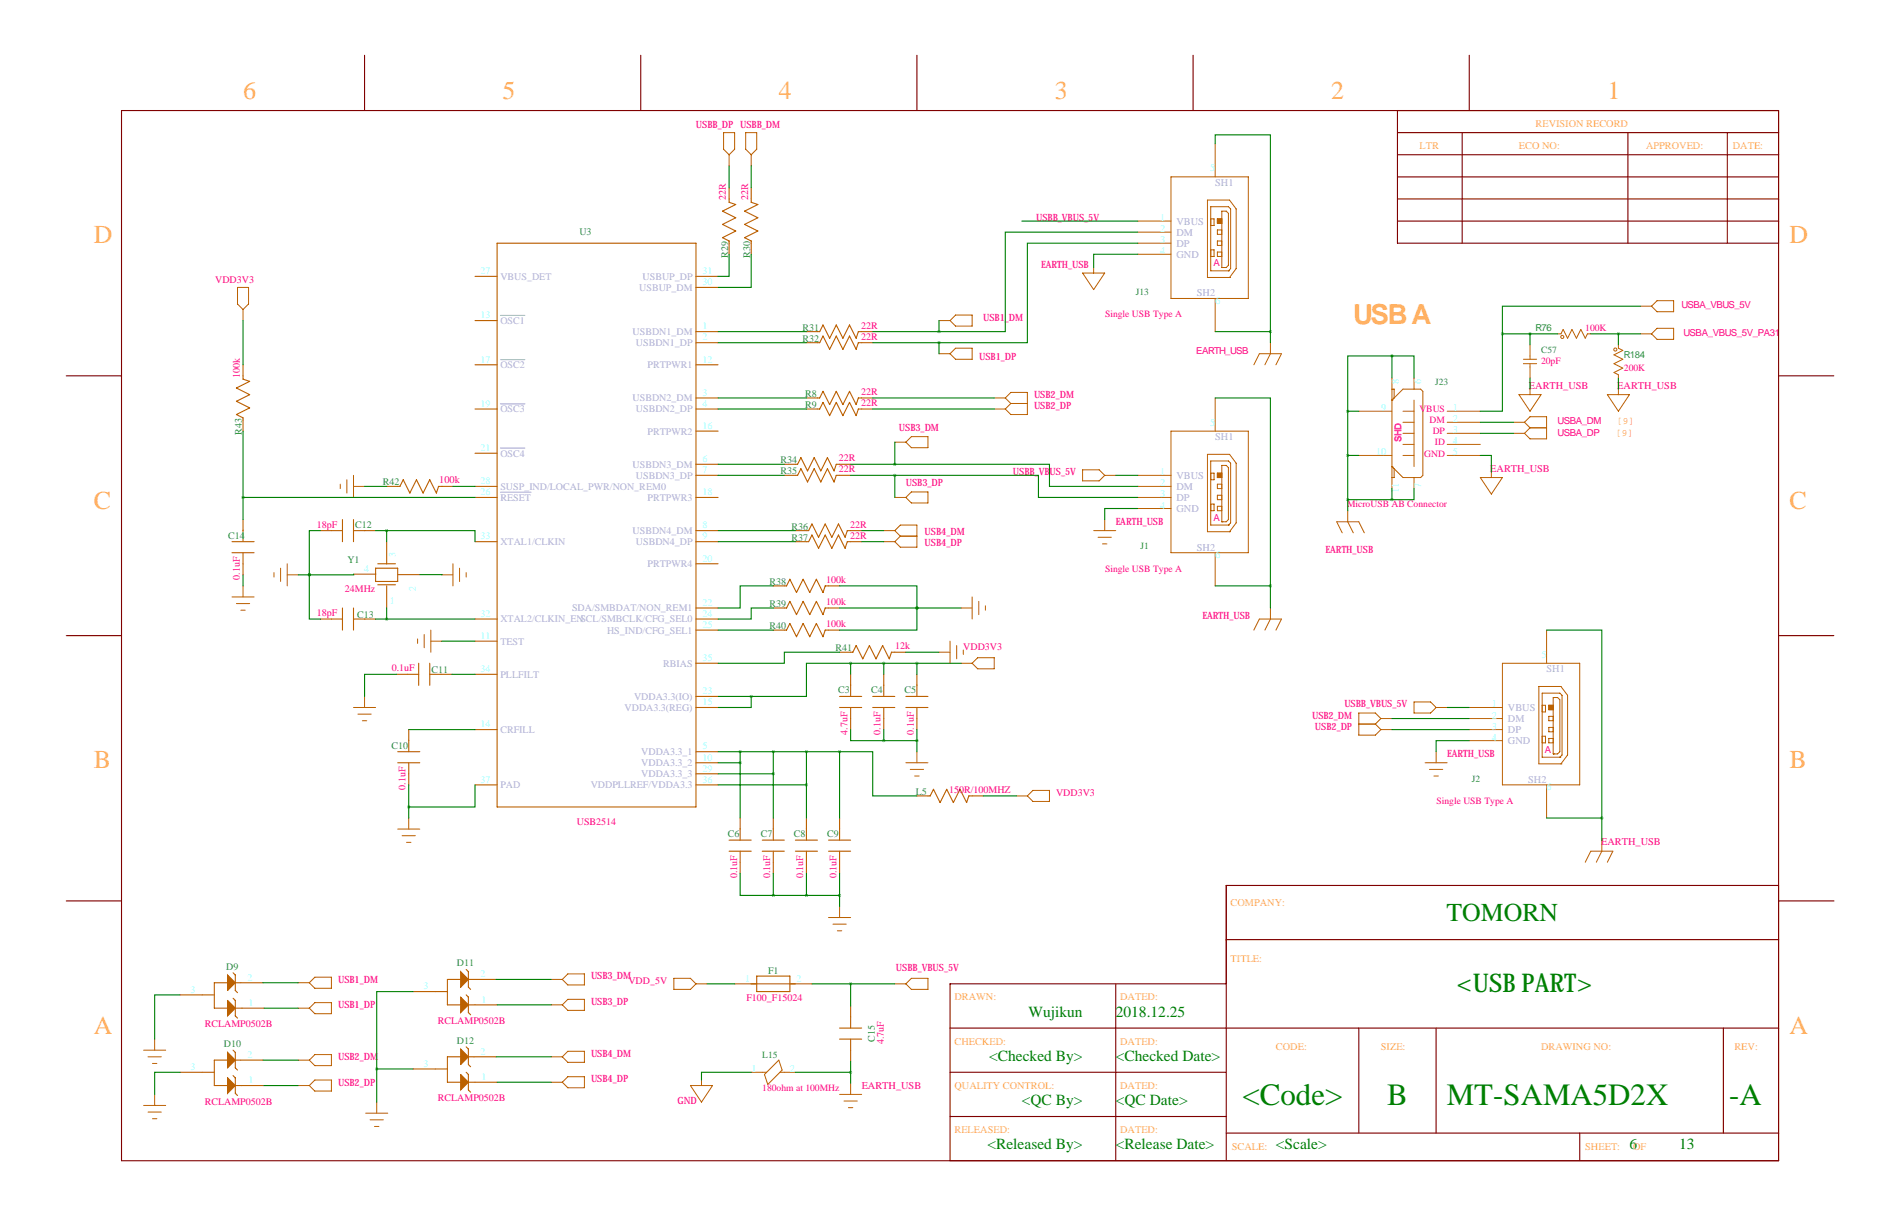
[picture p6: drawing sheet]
<svg xmlns="http://www.w3.org/2000/svg" width="432mm" height="279mm" viewBox="0 0 432 279" stroke-linecap="round" stroke-linejoin="round" font-family="sans-serif">
<g fill="none" stroke="#800000" stroke-width=".25">
<path d="M83.8 12.7v12.7M147.3 12.7v12.7M210.8 12.7v12.7M274.3 12.7v12.7M337.8 12.7v12.7M27.9 25.4h381v241.3h-381zM321.3 30.5h87.6M321.3 35.6h87.6M321.3 25.4v30.5h87.6M336.2 30.5v25.4M374.3 30.5v25.4M397.2 30.5v25.4"/>
<path d="M321.3 45.7h87.6M321.3 50.8h87.6M321.3 40.6h87.6M15.2 86.4h12.7M408.9 86.4h12.7M15.2 146h12.7M408.9 146h12.7M15.2 207h12.7M281.9 215.9h127M408.9 203.5h-127v63.2M409 207h12.7M218.4 236.2h190.5"/>
<path d="M256.5 226.1v40.6M281.9 226.1h-63.5v40.6M312.4 236.2v24.1M330.2 236.2v24.1M396.2 236.2v24.1M218.4 246.4h63.5M218.4 256.5h63.5M281.9 260.3h127M363.2 260.3v6.4"/>
</g>
<g fill="none" stroke="#bb6000" stroke-width=".25">
<path d="M114.3 55.9h45.7v129.5h-45.7zM167.6 43.2v3.3l1.6 .5-3.1 1.5 3.1 1.5-3.1 1.6 3.1 1.5-3.1 1.5 1.5 .8v3M172.7 43.2v3.3l1.5 .5-3 1.5 3 1.5-3 1.6 3 1.5-3 1.5 1.5 .8v3M109.2 63.5h5.1M109.2 73.7h5.1M160 76.2h5.1M160 78.7h5.1M160 63.5h5.1M160 66h5.1M185.4 76.2h3.1l.7-1.5 1.6 3 1.5-3 1.5 3 1.5-3 1.5 3 .6-1.5h3.3M185.4 78.7h3.1l.7-1.5 1.6 3.1 1.5-3.1 1.5 3.1 1.5-3.1 1.5 3.1 .6-1.6h3.3M55.9 83.8v3.3l1.5 .5-3 1.6 3 1.5-3 1.5 3 1.5-3 1.5 1.5 .8v3.1"/>
<path d="M109.2 83.8h5.1M109.2 94h5.1M160 83.8h5.1M160 94h5.1M160 91.4h5.1M160 99.1h5.1M185.4 91.4h3.1l.7-1.5 1.6 3.1 1.5-3.1 1.5 3.1 1.5-3.1 1.5 3.1 .6-1.6h3.3M185.4 94h3.1l.7-1.5 1.6 3 1.5-3 1.5 3 1.5-3 1.5 3 .6-1.5h3.3M55.9 119.4v5.1M78.7 119.4v5.1M81.3 119.4v5.1M88.9 111.8h3l.8-1.6 1.5 3.1 1.6-3.1 1.5 3.1 1.5-3.1 1.5 3.1 .5-1.5h3.3"/>
<path d="M109.2 111.8h5.1M109.2 104.1h5.1M109.2 114.3h5.1M160 106.7h5.1M160 109.2h5.1M160 114.3h5.1M180.3 106.7h3.1l.7-1.5 1.6 3 1.5-3 1.5 3 1.5-3 1.6 3 .5-1.5h3.3M180.3 109.2h3.1l.7-1.5 1.6 3 1.5-3 1.5 3 1.5-3 1.6 3 .5-1.5h3.3M53.3 124.5h5.1M53.3 127h5.1M55.9 127v5.1M73.7 121.9h5"/>
<path d="M78.7 139.7v5.1M81.3 121.9h5.1M81.3 139.7v5.1M81.3 131.9h5.1M86.4 130.6h5v3h-5zM86.9 129.5h4M86.9 134.4h4M88.9 124.5v5.1M88.9 134.6v5.1M91.5 132h5.1M109.2 124.5h5.1M160 121.9h5.1"/>
<path d="M160 124.5h5.1M160 139.7h5.1M160 129.5h5.1M177.8 134.6h3l.8-1.5 1.5 3 1.6-3 1.5 3 1.5-3 1.5 3 .5-1.5h3.3M177.8 139.7h3l.8-1.5 1.5 3 1.6-3 1.5 3 1.5-3 1.5 3 .5-1.5h3.3M182.9 121.9h3l.8-1.5 1.5 3 1.5-3 1.6 3 1.5-3 1.5 3 .5-1.5h3.3M182.9 124.5h3l.8-1.6 1.5 3.1 1.5-3.1 1.6 3.1 1.5-3.1 1.5 3.1 .5-1.5h3.3M73.7 142.2h5M81.3 142.2h5.1M91.2 154.9h5.1M96.3 152.4v5.1M98.8 154.9h5.1"/>
<path d="M98.8 152.4v5.1M109.2 154.9h5.1M109.2 142.2h5.1M109.2 147.3h5.1M160 144.8h5.1M160 142.2h5.1M160 152.4h5.1M177.8 144.8h3l.8-1.5 1.5 3 1.6-3 1.5 3 1.5-3 1.5 3 .5-1.5h3.3M193 149.9h3.1l.7-1.6 1.6 3.1 1.5-3.1 1.5 3.1 1.5-3.1 1.6 3.1 .5-1.5h3.3M195.6 154.9v5.1M203.2 154.9v5.1M210.8 154.9v5.1"/>
<path d="M91.4 175.3h5.1M91.4 172.7h5.1M94 167.6v5.1M94 175.3v5M109.2 167.6h5.1M160 162.6h5.1M160 160h5.1M160 175.3h5.1M160 172.7h5.1M160 177.8h5.1M193 162.6h5.1M193 160h5.1"/>
<path d="M195.6 162.6v5M200.7 162.6h5M200.7 160h5M203.2 162.6v5M208.3 162.6h5.1M208.3 160h5.1M210.8 162.6v5M109.2 180.3h5.1M160 180.3h5.1M167.6 195.6h5.1M167.6 193h5.1M170.2 188v5"/>
<path d="M170.2 195.6v5.1M175.3 195.6h5M175.3 193h5M177.8 188v5M177.8 195.6v5.1M182.9 195.6h5.1M182.9 193h5.1M185.4 188v5M185.4 195.6v5.1M190.5 195.6h5.1M190.5 193h5.1M193 188v5"/>
<path d="M193 195.6v5.1M210.8 182.9h3.1l.7-1.5 1.6 3 1.5-3 1.5 3 1.5-3 1.5 3 .6-1.5h3.3M41.4 228.6h7.9M53.6 223.5l.5 .5v3.6l.5 .5M53.6 229.4l.5 .5v3.5l.5 .5M60.5 225.8h-11.2v5.8h11.4M95 227.8h7.9M107.2 222.8l.5 .5v3.5l.5 .5M107.2 228.6l.5 .5v3.6l.5 .5M114 225h-11.1v5.9h11.4M168.9 226.1h17.8M174 224.3h7.6v3.5h-7.6z"/>
<path d="M193 238.8h5.1M193 236.2h5.1M195.6 231.1v5.1M195.6 238.8v5M41.4 246.4h7.9M53.6 241.3l.5 .5v3.6l.5 .5M53.6 247.1l.5 .5v3.6l.5 .5M60.5 243.6h-11.2v5.8h11.4M95 245.6h7.9M107.2 240.5l.5 .5v3.6l.5 .5M107.2 246.4l.5 .5v3.5l.5 .6M114 242.8h-11.1v5.9h11.4"/>
</g>
<g fill="#bb6000" stroke="#bb6000" stroke-width=".25">
<path d="M52.3 229.9l1.8 1.7-1.8 1.8z"/>
<path d="M52.3 224l1.8 1.8-1.8 1.8z"/>
<path d="M52.3 247.6l1.8 1.8-1.8 1.8z"/>
<path d="M52.3 241.8l1.8 1.8-1.8 1.8z"/>
<path d="M105.9 229.1l1.8 1.8-1.8 1.8z"/>
<path d="M105.9 223.3l1.8 1.7-1.8 1.8z"/>
<path d="M105.9 246.9l1.8 1.8-1.8 1.7z"/>
<path d="M105.9 241l1.8 1.8-1.8 1.8z"/>
</g>
<path d="M115.1 72.5h5.6M115.1 82.6h5.6M115.1 92.8h5.6M115.1 103h5.6M115.1 113.1h7" fill="none" stroke="#aaaad4" stroke-width=".25"/>
<g fill="none" stroke="#bb6000" stroke-width=".23">
<path d="M166.4 30.5h2.5v3.8l-1.3 1.3-1.2-1.3zM167.6 35.6v2.5M171.4 30.5h2.6v3.8l-1.3 1.3-1.3-1.3zM172.7 35.6v2.5M279.4 33v7.6M261.6 50.8h7.6M261.6 53.3h7.6M261.6 55.9h7.6M261.6 58.4h7.6M269.2 40.6h17.8v28h-17.8zM277.6 46h5.1l1.5 2v13.7l-1.5 2.1h-5.1zM278.4 50.3h.7v1.5h-.7"/>
<path d="M278.4 57.4h.7v1.5h-.7M278.4 47.5h4l.6 .5v13.7l-.6 .5h-4zM280.9 48.5h1l.5 .5v12l-.5 .5h-1zM280.9 55.4h-1v1h1M280.9 50.3h-1v1h1M280.9 52.8h-1v1h1M280.9 57.9h-1v1h1M54.6 66h2.5v3.8l-1.2 1.3-1.3-1.3zM55.9 71.1v2.6M215.9 73.7h2.5M219.7 72.4h3.8v2.5h-3.8l-1.3-1.2zM248.9 62.7h5.1l-2.5 3.8z"/>
<path d="M251.5 61.5v1.2M279.4 68.6v7.6M280.9 61.5h.1M282.4 62.2h.1M282.7 63.8h.1M292.1 78.7v2.6l-1.3 2.5M351.8 79.2v3.3M358.1 76.7h.8l.5-1 1 2 1-2 1.1 2 1-2 1 2 .5-1h.8M372.1 79.2v.8l1 .5-2 1 2 1-2 1.1 2 1-2 1 1 .5v.8M377.2 76.7h2.5M377.2 70.4h2.5M381 69.1h3.8v2.5h-3.8l-1.3-1.2z"/>
<path d="M381 75.4h3.8v2.6h-3.8l-1.3-1.3zM215.9 81.3h2.5M219.7 80h3.8v2.5h-3.8l-1.3-1.2zM228.6 91.4h2.5M228.6 94h2.5M231.1 91.4l1.3-1.2h3.8v5h-3.8l-1.3-1.2M231.1 91.4l1.3 1.3M232.4 92.7h3.8M232.4 92.7l-1.3 1.3M269.2 99.1h17.8v27.9h-17.8zM279.4 91.4v7.7M288.3 83.8l1.3-2.5h5l-1.2 2.5"/>
<path d="M312.4 94.5h7.6M320 91.9h.1M320 91.9l2.6-2.5h4l.6 .5v19.3l-.6 .5h-4l-2.6-2.5M320 89.4h.5v2M320 86.9v25.4M322.6 94.5h2.5M322.6 97h2.5M322.6 99.6h2.5M325.1 86.9v2.5M325.1 91.9v15.3M332.7 94.5h7.7M332.7 97h7.7"/>
<path d="M332.7 99.6h7.7M348 97h2.5M348 99.6h2.5M349.2 90.7h5.1l-2.5 3.8zM350.3 82.5h3M350.3 83.6h3M350.5 97l1.3-1.2h3.8v5h-3.8l-1.3-1.2M350.5 97l1.3 1.3M351.8 83.6v3.3M351.8 89.4v1.3M351.8 98.3l-1.3 1.3M351.8 98.3h3.8"/>
<path d="M369.6 90.7h5l-2.5 3.8zM372.1 89.4v1.3M78.2 111.3v1M79.8 110.2v3.1M81.3 111.8h2.5M81.3 109.2v5.1M205.7 114.3h2.6M205.7 101.6h2.6M209.5 100.3h3.9v2.6h-3.9l-1.2-1.3zM209.5 113h3.9v2.6h-3.9l-1.2-1.3zM248.9 107.9h3.8l1.3 1.3-1.3 1.3h-3.8zM254 109.2h2.5"/>
<path d="M254 119.4v2.5M261.6 109.2h7.6M261.6 111.8h7.6M261.6 114.3h7.6M261.6 116.8h7.6M277.6 104.4h5.1l1.5 2v13.7l-1.5 2.1h-5.1zM278.4 108.7h.7v1.5h-.7M278.4 115.8h.7v1.5h-.7M278.4 105.9h4l.6 .5v13.7l-.6 .6h-4zM280.9 119.9h.1M280.9 106.9h1l.5 .5v12l-.5 .5h-1zM280.9 108.7h-1v1h1"/>
<path d="M280.9 111.3h-1v1h1M280.9 113.8h-1v1h1M280.9 116.3h-1v1h1M309.9 117.3v2.6l1.2 2.5M312.4 104.6h7.6M320 107.2h.1M320.5 107.7v2h-.5M322.6 102.1h2.5M322.6 104.6h2.5M325.1 109.7v2.6M332.7 102.1h7.7M332.7 104.6h7.7"/>
<path d="M340.4 109.7h5l-2.5 3.8zM342.9 108.5v1.2M53.3 137.2h5.1M54.4 138.7h3M55.9 134.6v2.6M63 131.6v1M64.5 130.6v3M66 132.1h2.6M66 129.5v5.1M101.6 132.1h2.5M104.1 129.5v5.1M105.7 130.6v3"/>
<path d="M107.2 131.6v1M203.2 121.9h2.5M203.2 124.5h2.5M205.7 121.9l1.3-1.2h3.8v5h-3.8l-1.3-1.2M205.7 121.9l1.3 1.3M207 123.2h3.8M207 123.2l-1.3 1.3M221 139.7h2.5M223.5 137.2v5M225 138.2v3M226.6 139.2v1M251.5 121.9h5"/>
<path d="M252.5 123.4h3M253.5 125h1M279.4 127v7.6M282.4 120.7h.1M282.7 122.2h.1M292.1 139.7v2.5l-1.3 2.6M308.6 122.4l-1.3-2.5h5.1l1.3 2.5M55.4 140.2h1M96 146.8v1M97.5 145.8v3M99.1 147.3h2.5M99.1 144.8v5.1"/>
<path d="M215.9 149.9h2.5M218.4 147.3v5.1M220 148.3v3.1M221 152.4h2.5M221.5 149.4v1M223.5 152.4l1.3-1.3h3.8v2.6h-3.8zM288.3 144.8l1.3-2.6h5l-1.2 2.6M345.4 152.4h17.8v27.9h-17.8zM353.8 157.7h5.1l1.5 2.1v13.7l-1.5 2h-5.1zM354.6 159.3h4l.6 .5v13.7l-.6 .5h-4zM355.6 144.8v7.6M81.3 162.6h5.1"/>
<path d="M82.3 164.1h3M83.3 165.6h1M83.8 160v2.6M208.3 175.3h5.1M209.3 176.8h3M210.3 178.3h1M210.8 172.7v2.6M312.4 166.4h3.8M316.2 166.4l1.3 1.2M317.5 165.1h2.5M317.5 167.6h2.5M317.5 165.1l-1.3-1.3h-3.8v5.1h3.8l1.3-1.3"/>
<path d="M317.5 165.1l-1.3 1.3M325.1 161.3h3.8l1.3 1.3-1.3 1.2h-3.8zM327.7 175.3h5M328.7 176.8h3M329.7 178.3h1M330.2 162.6h2.5M330.2 172.7v2.6M337.8 162.6h7.6M337.8 165.1h7.6M337.8 167.6h7.6M337.8 170.2h7.6M354.6 162.1h.7v1.5h-.7"/>
<path d="M354.6 169.2h.7v1.5h-.7M357.1 173.2h.1M357.1 160.3h1l.5 .5v11.9l-.5 .5h-1zM357.1 167.1h-1v1h1M357.1 162.1h-1v1h1M357.1 164.6h-1v1h1M357.1 169.7h-1v1h1M358.6 174h.1M358.9 175.5h.1M91.4 190.5h5.1M92.5 192h3M93.5 193.5h1"/>
<path d="M94 188v2.5M233.7 182.9h2.5M236.2 182.9l1.3-1.3h3.8v2.5h-3.8zM355.6 180.3v7.7M364.5 198.1l1.3-2.5h5l-1.2 2.5M368.3 193v2.6l-1.3 2.5M190.5 210.8h5.1M191.5 212.3h3.1M192.5 213.9h1M193 208.3v2.5M35.6 238.8v2.5M68.6 225.8h2.5"/>
<path d="M68.6 231.6h2.5M72.4 224.5h3.8v2.6h-3.8l-1.3-1.3zM72.4 230.4h3.8v2.5h-3.8l-1.3-1.3zM126.7 225h2.6M126.7 230.9h2.6M130.6 223.8h3.8v2.5h-3.8l-1.3-1.3zM130.6 229.6h3.8v2.6h-3.8l-1.3-1.3zM154.9 224.8h3.8l1.3 1.3-1.3 1.2h-3.8zM160 226.1h2.6M205.7 226.1h2.6M209.5 224.8h3.9v2.5h-3.9l-1.2-1.2zM33 241.3h5.1"/>
<path d="M33 254h5.1M34 242.8h3.1M34 255.5h3.1M35.1 244.3h1M35.1 257h1M35.6 251.5v2.5M68.6 243.6h2.5M68.6 249.4h2.5M72.4 242.3h3.8v2.6h-3.8l-1.3-1.3zM72.4 248.2h3.8v2.5h-3.8l-1.3-1.3zM84.1 255.8h5.1M85.1 257.3h3"/>
<path d="M86.1 258.8h1M86.6 253.2v2.6M126.7 242.8h2.6M126.7 248.7h2.6M130.6 241.6h3.8v2.5h-3.8l-1.3-1.3zM130.6 247.4h3.8v2.5h-3.8l-1.3-1.2zM158.7 249.4h5.1l-2.5 3.8zM161.3 248.2v1.2M172.7 246.4h3.6M175.8 246.9l3.3-3.3 .7 2.3-3.3 3.3zM179.3 246.4h3.6M193 251.5h5.1"/>
<path d="M194.1 253h3M195.1 254.5h1M195.6 248.9v2.6"/>
<circle cx="359.2" cy="77.4" r=".36"/>
<circle cx="371.4" cy="80.3" r=".36"/>
</g>
<g fill="#bb6000" stroke="#bb6000" stroke-width=".23">
<path d="M279.9 50.3h1v1h-1z"/>
<path d="M279.9 108.7h1v1h-1z"/>
<path d="M356.1 162.1h1v1h-1z"/>
</g>
<g fill="none" stroke="#008000" stroke-width=".25">
<path d="M167.6 38.1v5.1M172.7 38.1v5.1M279.4 33v-2h12.7v45.2M167.6 58.4v5.1h-2.5M172.7 58.4v7.6h-7.6M234.9 50.8h26.7M261.6 58.4h-10.1v3.1M261.6 53.3h-30.5v22.9h-15.2M261.6 55.9h-25.4v22.8h-20.3M55.9 73.7v10.1M165.1 76.2h20.3M165.1 78.7h20.3"/>
<path d="M200.7 76.2h15.2M200.7 78.7h15.2M215.9 73.7v2.5M215.9 78.7v2.6M279.4 76.2h12.7M292.1 76.2v2.5M345.4 76.7v17.8h-5M345.4 76.7h12.7M351.8 76.7v2.5M365.8 76.7h11.4M372.1 76.7v2.5M377.2 70.4h-31.8v6.3"/>
<path d="M55.9 99.1v20.3M165.1 91.4h20.3M165.1 94h20.3M200.7 91.4h27.9M200.7 94h27.9M279.4 91.4h12.7v43.2M309.9 94.5v22.8M309.9 94.5h2.5M320 81.8h5.1v5.1M320 81.8h-10.1v12.7M320 81.8v5.1M340.4 97h7.6"/>
<path d="M340.4 99.6h7.6M351.8 86.9v2.5M372.1 86.9v2.5M55.9 114.3h53.3M83.8 111.8h5.1M104.1 111.8h5.1M165.1 109.2h15.2M165.1 106.7h15.2M195.6 109.2h10.1M195.6 106.7h10.1M205.7 106.7h35.6v5.1h20.3M205.7 109.2h33.1v5.1h22.8"/>
<path d="M205.7 101.6v5.1M205.7 109.2v5.1M256.5 109.2h5.1M261.6 116.8h-7.6v2.6M309.9 104.6h2.5M309.9 114.8h10.1M320 112.3v2.5M325.1 112.3v2.5h-5.1M340.4 104.6h2.5v3.9M55.9 132.1v2.5M68.6 132.1h2.5M71.1 132.1v10.1h2.6"/>
<path d="M71.1 132.1h.1M73.7 121.9h-2.6v10.2M81.3 131.9v.2h-10.2M86.4 121.9h2.5M88.9 121.9h20.3v2.6M88.9 121.9v2.6M88.9 139.7v2.5M96.6 132l5 .1M165.1 121.9h17.8M165.1 124.5h17.8M177.8 134.6h-7.6v5.1h-5.1M177.8 139.7h-5.1v2.5h-7.6"/>
<path d="M193 134.6h17.8v5.1M193 139.7h28M198.1 121.9h5.1M198.1 124.5h5.1M210.8 139.7v5.1h-17.8M210.8 139.7h.1M279.4 134.6h12.7M292.1 134.6v5.1M86.4 142.2h22.8M91.2 154.9h-7.4v5.1M101.6 147.3h7.6M103.9 154.9h5.3"/>
<path d="M165.1 144.8h12.7M193 149.9h-12.7v2.5h-15.2M195.6 152.4h-10.2v7.6h-12.7M195.6 152.4v2.5M195.6 152.4h25.4M203.2 152.4v2.5M208.3 149.9h7.6M210.8 152.4v2.5M355.6 144.8h12.7v43.2M94 167.6h15.2M165.1 160h7.6M165.1 172.7h27.9"/>
<path d="M165.1 175.3h5.1M165.1 177.8h12.7M170.2 172.7v15.3M172.7 160v2.6h-7.6M177.8 172.7v15.3M185.4 172.7v15.3M193 172.7h7.7v10.2h10.1M193 172.7v15.3M195.6 167.6v2.6h7.6M203.2 167.6v2.6M203.2 170.2h7.6M210.8 167.6v5.1"/>
<path d="M320 167.6h17.8M320 165.1h17.8M332.7 162.6h5.1M337.8 170.2h-7.6v2.5M94 180.3v7.7M109.2 180.3v5.1h-15.2M165.1 180.3h20.3M226.1 182.9h7.6M355.6 188h12.7M368.3 188v5M170.2 200.7v5h7.6M177.8 205.7h15.2"/>
<path d="M177.8 200.7v5M185.4 200.7v5M193 200.7v7.6M41.4 228.6h-5.8v10.2M60.5 225.8h8.1M60.7 231.6h7.9M95 227.8h-8.4v17.8M114 225h12.7M114.3 230.9h12.4M162.6 226.1h6.3M186.7 226.1h19M195.6 226.1v5"/>
<path d="M41.4 246.4h-5.8v5.1M60.5 243.6h8.1M60.7 249.4h7.9M86.6 245.6h8.4M86.6 245.6v7.6M114 242.8h12.7M114.3 248.7h12.4M172.7 246.4h-11.4v1.8M182.9 246.4h12.7M195.6 243.8v5.1"/>
</g>
<path d="M193 172.7a.05 .05 0 0 0 .1 0 .05 .05 0 0 0-.1 0zM193 205.7a.05 .05 0 0 0 .1 0 .05 .05 0 0 0-.1 0zM320 114.8a.05 .05 0 0 0 .1 0 .05 .05 0 0 0-.1 0zM320 81.8a.05 .05 0 0 0 .1 0 .05 .05 0 0 0-.1 0zM345.4 76.7a.05 .05 0 0 0 .1 0 .05 .05 0 0 0-.1 0zM205.7 109.2a.05 .05 0 0 0 .1 0 .05 .05 0 0 0-.1 0zM205.7 106.7a.05 .05 0 0 0 .1 0 .05 .05 0 0 0-.1 0z" fill="#008000" stroke="#008000" stroke-width=".63"/>
<g font-size="7.1" fill="#008000">
<text x="285.7" y="253.9">&lt;Code&gt;</text>
<text x="318.9" y="253.9">B</text>
<text x="332.7" y="253.9">MT-SAMA5D2X</text>
<text x="397.6" y="253.9">-A</text>
</g>
<text font-size="6.3" fill="#ffad5b" x="311.1" y="74.4">USB A</text>
<g font-size="5.9" fill="#ffad5b">
<text x="55.9" y="22.9">6</text>
<text x="115.6" y="22.9">5</text>
<text x="179.1" y="22.9">4</text>
<text x="242.6" y="22.9">3</text>
<text x="306.1" y="22.9">2</text>
<text x="369.6" y="22.9">1</text>
<text x="21.6" y="55.9">D</text>
<text x="411.5" y="55.9">D</text>
<text x="21.6" y="116.8">C</text>
<text x="411.5" y="116.8">C</text>
<text x="21.6" y="176.5">B</text>
<text x="411.5" y="176.5">B</text>
<text x="21.6" y="237.5">A</text>
<text x="411.5" y="237.5">A</text>
</g>
<g font-size="5.9" fill="#008000">
<text x="332.6" y="211.6">TOMORN</text>
<text x="334.9" y="228">&lt;USB PART&gt;</text>
</g>
<g font-size="3.6" fill="#008000">
<text x="236.5" y="233.6">Wujikun</text>
<text x="256.5" y="233.6">2018.12.25</text>
<text x="227.4" y="243.8">&lt;Checked By&gt;</text>
<text x="256.5" y="243.8">&lt;Checked Date&gt;</text>
<text x="234.9" y="253.9">&lt;QC By&gt;</text>
<text x="256.5" y="253.9">&lt;QC Date&gt;</text>
<text x="227" y="264.1">&lt;Released By&gt;</text>
<text x="256.5" y="264.1">&lt;Release Date&gt;</text>
<text x="293.4" y="264.1">&lt;Scale&gt;</text>
<text x="374.6" y="264.1">6</text>
<text x="386.1" y="264.1">13</text>
</g>
<g font-size="2.4" fill="#ffad5b">
<text x="353.1" y="29.2">REVISION RECORD</text>
<text x="326.4" y="34.3">LTR</text>
<text x="349.2" y="34.3">ECO NO:</text>
<text x="378.5" y="34.3">APPROVED:</text>
<text x="398.4" y="34.3">DATE:</text>
<text x="283" y="208.3">COMPANY:</text>
<text x="283" y="221">TITLE:</text>
<text x="219.5" y="229.9">DRAWN:</text>
<text x="257.6" y="229.9">DATED:</text>
<text x="219.5" y="240">CHECKED:</text>
<text x="257.6" y="240">DATED:</text>
<text x="293.4" y="241.3">CODE:</text>
<text x="317.5" y="241.3">SIZE:</text>
<text x="354.3" y="241.3">DRAWING NO:</text>
<text x="398.8" y="241.3">REV:</text>
<text x="219.5" y="250.2">QUALITY CONTROL:</text>
<text x="257.6" y="250.2">DATED:</text>
<text x="219.5" y="260.3">RELEASED:</text>
<text x="257.6" y="260.3">DATED:</text>
<text x="283.2" y="264.2">SCALE:</text>
<text x="364.5" y="264.2">SHEET:</text>
<text x="375.5" y="264.2">OF</text>
</g>
<g font-size="2.4" fill="#9bffff">
<text x="278.2" y="39.4">5</text>
<text x="266.8" y="50.8">1</text>
<text x="266.8" y="53.3">2</text>
<text x="266.8" y="55.9">3</text>
<text x="266.8" y="58.4">4</text>
<text x="279.4" y="69.8">6</text>
<text x="321.7" y="88.1" transform="rotate(-90 321.7 88.1)">8</text>
<text x="326.7" y="88.1" transform="rotate(-90 326.7 88.1)">6</text>
<text x="317.6" y="94.5">9</text>
<text x="334" y="94.5">1</text>
<text x="278.2" y="97.8">5</text>
<text x="334" y="97">2</text>
<text x="334" y="99.6">3</text>
<text x="316.4" y="104.6">10</text>
<text x="334" y="102.1">4</text>
<text x="334" y="104.6">5</text>
<text x="266.8" y="109.2">1</text>
<text x="266.8" y="111.8">2</text>
<text x="321.7" y="113.4" transform="rotate(-90 321.7 113.4)">11</text>
<text x="326.7" y="112.2" transform="rotate(-90 326.7 112.2)">7</text>
<text x="266.8" y="114.3">3</text>
<text x="266.8" y="116.8">4</text>
<text x="279.4" y="128.3">6</text>
<text x="354.4" y="151.1">5</text>
<text x="343" y="162.6">1</text>
<text x="343" y="165.1">2</text>
<text x="343" y="167.6">3</text>
<text x="343" y="170.2">4</text>
<text x="355.6" y="181.6">6</text>
<text x="172.8" y="246.4">1</text>
<text x="181.6" y="246.4">2</text>
</g>
<g font-size="2.4" fill="#aaaad4">
<text x="279.4" y="42.7">SH1</text>
<text x="270.5" y="51.6">VBUS</text>
<text x="270.5" y="54.1">DM</text>
<text x="270.5" y="56.7">DP</text>
<text x="270.5" y="59.2">GND</text>
<text x="275.2" y="68.1">SH2</text>
<text x="279.4" y="101.1">SH1</text>
<text x="270.5" y="110">VBUS</text>
<text x="270.5" y="112.6">DM</text>
<text x="270.5" y="115.1">DP</text>
<text x="270.5" y="117.6">GND</text>
<text x="275.2" y="126.5">SH2</text>
<text x="355.6" y="154.5">SH1</text>
<text x="346.7" y="163.4">VBUS</text>
<text x="346.7" y="165.9">DM</text>
<text x="346.7" y="168.4">DP</text>
<text x="346.7" y="171">GND</text>
<text x="351.4" y="179.9">SH2</text>
</g>
<g font-size="2.4" fill="#ff0080">
<text x="351.5" y="89.4">EARTH_USB</text>
<text x="371.9" y="89.4">EARTH_USB</text>
<text x="101" y="111.1">100k</text>
<text x="342.7" y="108.5">EARTH_USB</text>
<text x="368.2" y="194.1">EARTH_USB</text>
<text x="198.1" y="250.2">EARTH_USB</text>
</g>
<g font-size="2.3" fill="#ff0080">
<text x="160" y="29.5">USBB_DP USBB_DM</text>
<text x="166.9" y="45.9" transform="rotate(-90 166.9 45.9)">22R</text>
<text x="172" y="45.9" transform="rotate(-90 172 45.9)">22R</text>
<text x="238.2" y="50.8">USBB_VBUS_5V</text>
<text x="49.5" y="65.1">VDD3V3</text>
<text x="239.4" y="61.5">EARTH_USB</text>
<text x="198" y="75.5">22R</text>
<text x="226.1" y="73.7">USB1_DM</text>
<text x="198" y="78">22R</text>
<text x="225.1" y="82.8">USB1_DP</text>
<text x="55.2" y="86.9" transform="rotate(-90 55.2 86.9)">100k</text>
<text x="198" y="90.7">22R</text>
<text x="198" y="93.3">22R</text>
<text x="237.7" y="91.4">USB2_DM</text>
<text x="237.7" y="94">USB2_DP</text>
<text x="206.7" y="99.1">USB3_DM</text>
<text x="192.9" y="106">22R</text>
<text x="192.9" y="108.5">22R</text>
<text x="208.3" y="111.8">USB3_DP</text>
<text x="232.9" y="109.2">USBB_VBUS_5V</text>
<text x="72.8" y="121.2">18pF</text>
<text x="195.4" y="121.2">22R</text>
<text x="195.4" y="123.7">22R</text>
<text x="212.6" y="122.9">USB4_DM</text>
<text x="212.6" y="125.5">USB4_DP</text>
<text x="256.5" y="120.7">EARTH_USB</text>
<text x="304.8" y="127">EARTH_USB</text>
<text x="55.2" y="133.2" transform="rotate(-90 55.2 133.2)">0.1uF</text>
<text x="79.3" y="135.9">24MHz</text>
<text x="190" y="133.9">100k</text>
<text x="72.8" y="141.5">18pF</text>
<text x="190" y="139">100k</text>
<text x="276.5" y="142.2">EARTH_USB</text>
<text x="190" y="144.1">100k</text>
<text x="205.8" y="149.1">12k</text>
<text x="221.5" y="149.4">VDD3V3</text>
<text x="90.1" y="154.2">0.1uF</text>
<text x="301.7" y="165.1">USB2_DM</text>
<text x="302.3" y="167.6">USB2_DP</text>
<text x="309.1" y="162.6">USBB_VBUS_5V</text>
<text x="194.9" y="168.8" transform="rotate(-90 194.9 168.8)">4.7uF</text>
<text x="202.5" y="168.8" transform="rotate(-90 202.5 168.8)">0.1uF</text>
<text x="210.1" y="168.8" transform="rotate(-90 210.1 168.8)">0.1uF</text>
<text x="332.7" y="174">EARTH_USB</text>
<text x="93.3" y="181.5" transform="rotate(-90 93.3 181.5)">0.1uF</text>
<text x="218.2" y="182.2">150R/100MHZ</text>
<text x="242.8" y="182.9">VDD3V3</text>
<text x="132.6" y="189.5">USB2514</text>
<text x="169.5" y="201.8" transform="rotate(-90 169.5 201.8)">0.1uF</text>
<text x="177.1" y="201.8" transform="rotate(-90 177.1 201.8)">0.1uF</text>
<text x="184.7" y="201.8" transform="rotate(-90 184.7 201.8)">0.1uF</text>
<text x="192.3" y="201.8" transform="rotate(-90 192.3 201.8)">0.1uF</text>
<text x="77.7" y="225.8">USB1_DM</text>
<text x="135.9" y="225">USB3_DM</text>
<text x="144.5" y="226.1">VDD_5V</text>
<text x="206" y="223">USBB_VBUS_5V</text>
<text x="77.7" y="231.6">USB1_DP</text>
<text x="135.9" y="230.9">USB3_DP</text>
<text x="171.6" y="229.9">F100_F15024</text>
<text x="47.1" y="236">RCLAMP0502B</text>
<text x="100.7" y="235.3">RCLAMP0502B</text>
<text x="203.2" y="239.9" transform="rotate(-90 203.2 239.9)">4.7uF</text>
<text x="77.7" y="243.6">USB2_DM</text>
<text x="135.9" y="242.8">USB4_DM</text>
<text x="77.7" y="249.4">USB2_DP</text>
<text x="135.9" y="248.7">USB4_DP</text>
<text x="47.1" y="253.8">RCLAMP0502B</text>
<text x="100.7" y="253">RCLAMP0502B</text>
<text x="155.7" y="253.7">GND</text>
</g>
<g font-size="2.3" fill="#008080">
<text x="133.2" y="54.1">U3</text>
<text x="167.4" y="59.3" transform="rotate(-90 167.4 59.3)">R29</text>
<text x="172.5" y="59.3" transform="rotate(-90 172.5 59.3)">R30</text>
<text x="184.5" y="75.9">R31</text>
<text x="184.5" y="78.5">R32</text>
<text x="185.1" y="91.2">R8</text>
<text x="185.1" y="93.7">R9</text>
<text x="55.6" y="100" transform="rotate(-90 55.6 100)">R43</text>
<text x="179.4" y="106.4">R34</text>
<text x="88" y="111.5">R42</text>
<text x="179.4" y="109">R35</text>
<text x="52.4" y="123.7">C14</text>
<text x="81.6" y="121.4">C12</text>
<text x="182" y="121.7">R36</text>
<text x="182" y="124.2">R37</text>
<text x="79.9" y="129.3">Y1</text>
<text x="176.9" y="134.4">R38</text>
<text x="82.2" y="142">C13</text>
<text x="176.9" y="139.4">R39</text>
<text x="176.9" y="144.5">R40</text>
<text x="192.1" y="149.6">R41</text>
<text x="99.2" y="154.7">C11</text>
<text x="192.7" y="159.3">C3</text>
<text x="200.3" y="159.3">C4</text>
<text x="208" y="159.3">C5</text>
<text x="90" y="172">C10</text>
<text x="210.6" y="182.6">L5</text>
<text x="167.3" y="192.3">C6</text>
<text x="174.9" y="192.3">C7</text>
<text x="182.6" y="192.3">C8</text>
<text x="190.2" y="192.3">C9</text>
<text x="52" y="222.8">D9</text>
<text x="105.1" y="222">D11</text>
<text x="176.6" y="223.8">F1</text>
<text x="105.1" y="239.8">D12</text>
<text x="201.2" y="239.4" transform="rotate(-90 201.2 239.4)">C15</text>
<text x="51.5" y="240.6">D10</text>
</g>
<g font-size="2.3" fill="#9bffff">
<text x="110.5" y="63">27</text>
<text x="161.5" y="63">31</text>
<text x="161.5" y="65.5">30</text>
<text x="110.5" y="73.2">13</text>
<text x="161.5" y="75.7">1</text>
<text x="110.5" y="83.3">17</text>
<text x="161.5" y="78.2">2</text>
<text x="161.5" y="83.3">12</text>
<text x="110.5" y="93.5">19</text>
<text x="161.5" y="90.9">3</text>
<text x="161.5" y="93.5">4</text>
<text x="161.5" y="98.6">16</text>
<text x="110.5" y="103.6">21</text>
<text x="161.5" y="106.2">6</text>
<text x="110.5" y="111.3">28</text>
<text x="110.5" y="113.8">26</text>
<text x="161.5" y="108.7">7</text>
<text x="161.5" y="113.8">18</text>
<text x="110.5" y="124">33</text>
<text x="161.5" y="121.4">8</text>
<text x="161.5" y="124">9</text>
<text x="83.7" y="131.4">4</text>
<text x="91" y="128.1" transform="rotate(-90 91 128.1)">3</text>
<text x="161.5" y="129">20</text>
<text x="95.6" y="135.8" transform="rotate(-90 95.6 135.8)">2</text>
<text x="89.7" y="138.7">1</text>
<text x="110.5" y="141.7">32</text>
<text x="161.5" y="139.2">22</text>
<text x="161.5" y="141.7">24</text>
<text x="110.5" y="146.8">11</text>
<text x="161.5" y="144.3">25</text>
<text x="110.5" y="154.4">34</text>
<text x="161.5" y="151.9">35</text>
<text x="161.5" y="159.5">23</text>
<text x="110.5" y="167.1">14</text>
<text x="161.5" y="162.1">15</text>
<text x="161.5" y="172.2">5</text>
<text x="110.5" y="179.8">37</text>
<text x="161.5" y="174.8">10</text>
<text x="161.5" y="177.3">29</text>
<text x="161.5" y="179.8">36</text>
<text x="56.9" y="225.3">2</text>
<text x="97.4" y="227.3">3</text>
<text x="110.5" y="224.5">2</text>
<text x="171.3" y="225.6">1</text>
<text x="183.1" y="225.6">2</text>
<text x="43.8" y="228.1">3</text>
<text x="57.1" y="231.1">1</text>
<text x="110.7" y="230.4">1</text>
<text x="43.8" y="245.9">3</text>
<text x="56.9" y="243.1">2</text>
<text x="97.4" y="245.1">3</text>
<text x="110.5" y="242.3">2</text>
<text x="57.1" y="248.9">1</text>
<text x="110.7" y="248.2">1</text>
</g>
<g font-size="2.3" fill="#aaaad4">
<text x="115.1" y="64.3">VBUS_DET</text>
<text x="147.8" y="64.3">USBUP_DP</text>
<text x="147" y="66.8">USBUP_DM</text>
<text x="115.1" y="74.4">OSC1</text>
<text x="145.5" y="77">USBDN1_DM</text>
<text x="146.2" y="79.5">USBDN1_DP</text>
<text x="115.1" y="84.6">OSC2</text>
<text x="148.9" y="84.6">PRTPWR1</text>
<text x="115.1" y="94.8">OSC3</text>
<text x="145.5" y="92.2">USBDN2_DM</text>
<text x="146.2" y="94.8">USBDN2_DP</text>
<text x="148.9" y="99.8">PRTPWR2</text>
<text x="115.1" y="104.9">OSC4</text>
<text x="145.5" y="107.5">USBDN3_DM</text>
<text x="115.1" y="112.5">SUSP_IND/LOCAL_PWR/NON_REM0</text>
<text x="146.2" y="110">USBDN3_DP</text>
<text x="115.1" y="115.1">RESET</text>
<text x="148.9" y="115.1">PRTPWR3</text>
<text x="115.1" y="125.2">XTAL1/CLKIN</text>
<text x="145.5" y="122.7">USBDN4_DM</text>
<text x="146.2" y="125.2">USBDN4_DP</text>
<text x="148.9" y="130.3">PRTPWR4</text>
<text x="115.1" y="143">XTAL2/CLKIN_ENSCL/SMBCLK/CFG_SEL0</text>
<text x="131.5" y="140.5">SDA/SMBDAT/NON_REM1</text>
<text x="115.1" y="148.1">TEST</text>
<text x="139.6" y="145.6">HS_IND/CFG_SEL1</text>
<text x="115.1" y="155.7">PLLFILT</text>
<text x="152.5" y="153.2">RBIAS</text>
<text x="145.8" y="160.8">VDDA3.3(IO)</text>
<text x="143.6" y="163.3">VDDA3.3(REG)</text>
<text x="115.1" y="168.4">CRFILL</text>
<text x="147.4" y="173.5">VDDA3.3_1</text>
<text x="147.4" y="176">VDDA3.3_2</text>
<text x="147.4" y="178.6">VDDA3.3_3</text>
<text x="115.1" y="181.1">PAD</text>
<text x="135.8" y="181.1">VDDPLLREF/VDDA3.3</text>
</g>
<g font-size="2.2" fill="#ff0080">
<text x="279" y="61.2">A</text>
<text x="386.6" y="70.9">USBA_VBUS_5V</text>
<text x="254.1" y="72.9">Single USB Type A</text>
<text x="364.5" y="75.9">100K</text>
<text x="387.1" y="77.2">USBA_VBUS_5V_PA31</text>
<text x="275" y="81.3">EARTH_USB</text>
<text x="354.3" y="83.6">20pF</text>
<text x="373.4" y="85.3">200K</text>
<text x="326.4" y="94.7">VBUS</text>
<text x="322.3" y="101.6" transform="rotate(-90 322.3 101.6)">SHD</text>
<text x="328.7" y="97.3">DM</text>
<text x="329.4" y="99.8">DP</text>
<text x="358.1" y="97.5">USBA_DM</text>
<text x="358.1" y="100.1">USBA_DP</text>
<text x="327.5" y="104.9">GND</text>
<text x="329.9" y="102.4">ID</text>
<text x="279" y="119.6">A</text>
<text x="309.7" y="116.6">MicroUSB AB Connector</text>
<text x="254.1" y="131.3">Single USB Type A</text>
<text x="355.2" y="173">A</text>
<text x="330.3" y="184.7">Single USB Type A</text>
<text x="175.3" y="250.7">180ohm at 100MHz</text>
</g>
<g font-size="2.2" fill="#008080">
<text x="261.1" y="67.8">J13</text>
<text x="353.1" y="75.9">R76</text>
<text x="354.3" y="81">C57</text>
<text x="373.4" y="82.3">R184</text>
<text x="330" y="88.4">J23</text>
<text x="262.2" y="126.2">J1</text>
<text x="338.4" y="179.6">J2</text>
<text x="175.3" y="243.1">L15</text>
</g>
<g font-size="2.2" fill="#ffad5b">
<text x="371.6" y="100.1">[9]</text>
<text x="371.9" y="97.5">[9]</text>
</g>
</svg>
